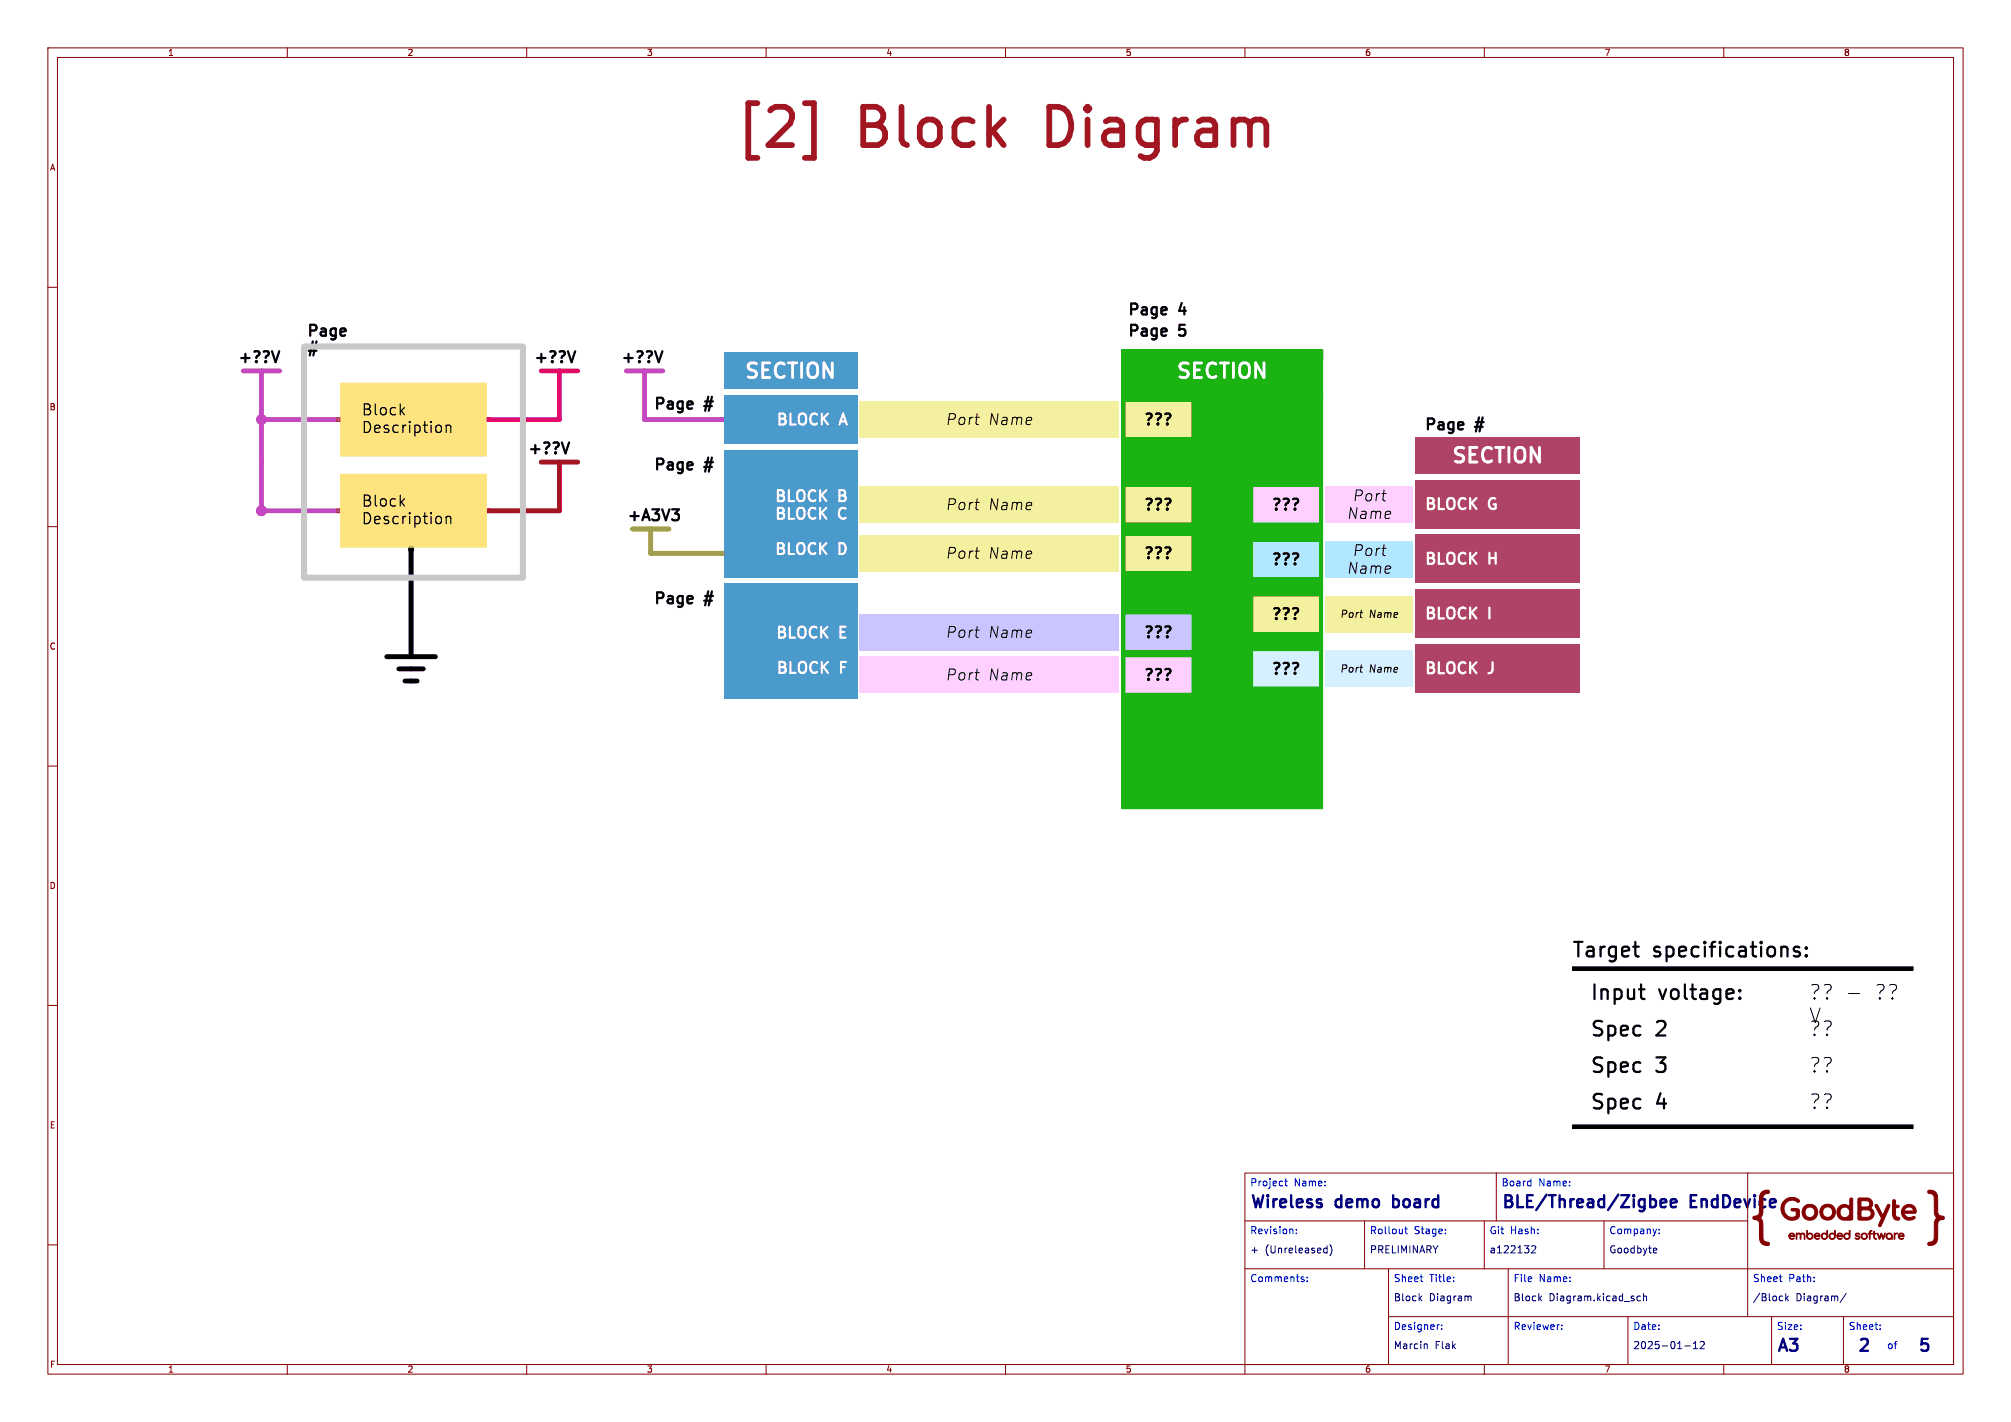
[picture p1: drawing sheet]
<svg xmlns="http://www.w3.org/2000/svg" width="420mm" height="297mm" viewBox="0 0 420 297" stroke-linecap="round" stroke-linejoin="round" font-family="sans-serif">
<g fill="none" stroke="#840000" stroke-width=".21">
<path d="M10 10h400v277h-400zM12 12h396v273h-396zM60 10v2M110 10v2M160 10v2M210 10v2M260 10v2M310 10v2M360 10v2M10 60h2M10 110h2M10 160h2"/>
<path d="M10 210h2M260 245h148v40h-148zM260 255h105M285 255v10M310 255v10M312.5 245v10M335 255v10M365 245v30M10 260h2M260 265h148M290 275h118M290 265v20"/>
<path d="M315 265v20M340 275v10M370 275v10M385 275v10M60 285v2M110 285v2M160 285v2M210 285v2M260 285v2M310 285v2M360 285v2"/>
</g>
<g fill="none" stroke="#00f" stroke-width=".21">
<path d="M268.3 246.7h.6M268.5 246.2v1.3l.4 .2M270.7 257.5v.2M270.7 256.8v.1M293.4 256.7h.5M293.6 256.2v1.3l.3 .2M301.9 257.5v.2M301.9 256.8v.1M319.6 246.7l.1 .1M319.7 246.2v1.5M319.7 247.6l-.1 .1M346.5 257.5v.2"/>
<path d="M346.5 256.8v.1M272.2 267.2l.2 .2-.2 .3M272.2 266.7l.1 .1M273 267.5v.2M273 266.8v.1M296.6 266.7h.6M297 267.7h.2M300.4 276.7h.2M301.1 277.5v.2M301.1 276.8v.1M303.6 267.5v.2M303.6 266.8v.1"/>
<path d="M326.2 277.5v.2M326.2 276.8v.1M371.6 266.7h.6M372 267.7h.2M378.9 267.5v.2M378.9 266.8v.1M392.7 277.5v.2M392.7 276.8v.1"/>
</g>
<g fill="none" stroke="#00007f" stroke-width=".21">
<path d="M277.7 260a1.72 1.72 0 0 1 0 2.3M276.7 260.7l.5 .1M277.2 260.2v1.5M277.2 261.6l-.5 .1M296.5 271.1l.4 .6M296.9 270.7l-.5 .6M306.8 270.7l.4 .2v.8M319.9 260.3l.5-.1 .3 .4-.9 1.1h.9M321.5 271.1l.4 .6M321.9 270.7l-.5 .6M342.6 270.8l-.4-.1-.3 .3 .1 .6h.6M343.2 270.8l.2-.1 .4 .1 .1 .9"/>
<path d="M343.2 270.2v1.5M345.5 260.7l.4 .1 .1 .2-.7 .2M345.9 261.6l-.4 .1M372.9 270.2v1.5M373.1 271.1l.4 .6M373.5 270.7l-.6 .6M385.6 270.1l-1.3 1.9M297.7 280.7l.4 .2v.8M351.9 281.1h1.1M353.7 281.7h.8M353.7 280.6l.4-.4v1.5M355.1 280.3l.6-.1 .2 .4-.9 1.1h.9"/>
</g>
<path d="M291 249.6v2.5M291 252l.2 .1M291.2 250.5l-.2 .1M346.8 251.3l1.2-.2-.1-.5-.7-.1-.4 .3 .1 1.2 .3 .1 .7-.1M348.9 251.3l1.2-.2-.1-.5-.7-.1-.4 .3 .2 1.2 .2 .1 .7-.1" fill="none" stroke="#00007f" stroke-width=".5"/>
<g fill="#840000" stroke="#840000" stroke-width=".21">
<path d="M367.9 249.1a1.08 1.08 0 0 1 1.6-.3 .54 .54 0 0 1-.7 .5 1.15 1.15 0 0 0-.6 1.5v1.6a3.3 3.3 0 0 1-.5 2.1l.4 .9 .1 3.3a1.54 1.54 0 0 0 1.3 .9 .43 .43 0 0 1-.1 .5 .43 .43 0 0 1-.6 0 1.71 1.71 0 0 1-1.3-2.2v-1.8a1.17 1.17 0 0 0-1.3-1.5 .42 .42 0 0 1 0-.5 .42 .42 0 0 1 .5-.1 1.26 1.26 0 0 0 .8-1.7v-2.4z"/>
<path d="M402.7 248.7a1.65 1.65 0 0 1 2 2v1.6a1.34 1.34 0 0 0 1.3 1.8l.1 .3-.2 .2a1.21 1.21 0 0 0-1.2 1.7v2.2a1.42 1.42 0 0 1-2.1 1.5v-.3l.2-.2a1.16 1.16 0 0 0 1.2-1.6v-2.6l.4-1a3.5 3.5 0 0 1-.4-2.6v-.7a1.31 1.31 0 0 0-1.3-1.8l-.1-.3z"/>
<path d="M373.8 257.7a.6 .6 0 0 1 .7-.1 .6 .6 0 0 1 .3 .6l-.9 .1a.48 .48 0 0 0 .3 .4 .48 .48 0 0 0 .5-.1 .61 .61 0 0 1-.8 .2 .61 .61 0 0 1-.3-.7h1a.44 .44 0 0 0-.4-.4 .44 .44 0 0 0-.4 .4h-.2z"/>
<path d="M377.3 257h.2v.8a.67 .67 0 0 1 1.1 0 .67 .67 0 0 1-.4 1 .67 .67 0 0 1-.9-.6h.2a.49 .49 0 0 0 .7 .4 .49 .49 0 0 0 .1-.8 .49 .49 0 0 0-.8 .3l-.2 .1z"/>
<path d="M379.1 257.7a.6 .6 0 0 1 .7-.1 .6 .6 0 0 1 .3 .6l-.9 .1a.48 .48 0 0 0 .3 .4 .48 .48 0 0 0 .5-.1 .61 .61 0 0 1-.8 .2 .61 .61 0 0 1-.3-.7h1.1a.44 .44 0 0 0-.5-.4 .44 .44 0 0 0-.4 .4h-.2z"/>
<path d="M380.5 257.8a.66 .66 0 0 1 1 0l.1-.8 .1 .7a.75 .75 0 0 1-.2 1 .75 .75 0 0 1-1-.1l-.1-.4h.1a.49 .49 0 0 0 .8 .4 .49 .49 0 0 0 0-.8 .49 .49 0 0 0-.8 .3l-.1 .1z"/>
<path d="M382.1 257.8a.66 .66 0 0 1 1 0l.1-.8 .1 .7a.75 .75 0 0 1-.2 1 .75 .75 0 0 1-1-.1l-.1-.4h.2a.49 .49 0 0 0 .7 .4 .49 .49 0 0 0 0-.8 .49 .49 0 0 0-.7 .3l-.2 .1z"/>
<path d="M383.8 257.7a.6 .6 0 0 1 .7-.1 .6 .6 0 0 1 .3 .6l-.9 .1a.48 .48 0 0 0 .3 .4 .48 .48 0 0 0 .5-.1 .61 .61 0 0 1-.8 .2 .61 .61 0 0 1-.3-.7h1.1a.44 .44 0 0 0-.4-.4 .44 .44 0 0 0-.5 .4h-.2z"/>
<path d="M385.2 257.8a.66 .66 0 0 1 1 0l.1-.8 .1 .7a.75 .75 0 0 1-.2 1 .75 .75 0 0 1-1-.1l-.1-.4h.1a.49 .49 0 0 0 .8 .4 .49 .49 0 0 0 0-.8 .49 .49 0 0 0-.8 .3l-.1 .1z"/>
<path d="M387.6 257.7a.44 .44 0 0 1 .4-.2 .44 .44 0 0 1 .3 .4l-.3-.2-.3 .1a.32 .32 0 0 0 .4 .3 .42 .42 0 0 1 .2 .7 .42 .42 0 0 1-.7 0l-.2-.2 .4 .1a.27 .27 0 0 0 .3 0 .27 .27 0 0 0 .1-.3l-.2-.1a.39 .39 0 0 1-.5-.2 .39 .39 0 0 1 .1-.4z"/>
<path d="M388.9 257.7a.68 .68 0 0 1 1 .1 .68 .68 0 0 1-.4 1 .68 .68 0 0 1-.8-.6h.2a.49 .49 0 0 0 .6 .5 .49 .49 0 0 0 .2-.9 .49 .49 0 0 0-.8 .3l-.2 .1z"/>
<path d="M394.1 257.7a.76 .76 0 0 1 1 .2 .76 .76 0 0 1 0 .9l-.1-.1a.66 .66 0 0 1-.7 .1 .66 .66 0 0 1-.4-.6h.2a.49 .49 0 0 0 .7 .4 .49 .49 0 0 0 0-.8 .49 .49 0 0 0-.7 .3l-.2 .1z"/>
<path d="M396.6 257.7a.6 .6 0 0 1 .7-.1 .6 .6 0 0 1 .4 .6l-1 .1a.48 .48 0 0 0 .3 .4 .48 .48 0 0 0 .6-.1 .61 .61 0 0 1-.8 .2 .61 .61 0 0 1-.3-.7h1a.44 .44 0 0 0-.4-.4 .44 .44 0 0 0-.4 .4h-.2z"/>
<path d="M375.1 257.6l.2 .1 .3-.2 .4 .2a.64 .64 0 0 1 .9 .2l.1 .9h-.2a.75 .75 0 0 0-.4-1.1l-.3 .2v.9h-.1a.79 .79 0 0 0-.4-1.1l-.3 .2v.9h-.2z"/>
<path d="M390.5 257.1h.5l-.2 .1a.24 .24 0 0 0-.2 .3 .24 .24 0 0 0 .3 .1l-.3 .1v1.1h-.2v-1.1h-.3l.3-.1z"/>
<path d="M391.4 257.2h.1v.4l.4 .1h-.4v.4a.55 .55 0 0 0 .4 .7 .49 .49 0 0 1-.5-.1 .49 .49 0 0 1-.1-.6v-.4h-.2l.2-.1z"/>
<path d="M392.1 257.6l.4 .9 .4-.9 .4 .9 .3-.9h.1l-.3 1.2h-.2l-.3-.9-.3 .9h-.1z"/>
<path d="M395.6 257.6l.1 .1 .4-.2 .2 .2a.54 .54 0 0 0-.6 .7l-.1 .4z"/>
<path d="M391.6 251.6l.3-.1 .2 .2 1.1 2.1 .4-.8a2.25 2.25 0 0 1 .8-1.4l.3 .1v.3l-1.7 3.8a.35 .35 0 0 1-.3 .4 .35 .35 0 0 1-.4-.3l.2-.4a1.39 1.39 0 0 0 .3-1.3l-1.2-2.2z"/>
<path d="M372.6 250.8a2.09 2.09 0 0 1 3.2 0l-.3 .3a1.76 1.76 0 0 0-2.9 1 1.76 1.76 0 0 0 2.3 2l.2-.1a.89 .89 0 0 0-.1-1.1h-.4a.33 .33 0 0 1-.5 0 .33 .33 0 0 1 .2-.5h.1a1.36 1.36 0 0 1 1.4 .3v.4a1.37 1.37 0 0 1-.3 1.4 1.37 1.37 0 0 1-1.5 .4 2.43 2.43 0 0 1-1.4-4.1z"/>
<path d="M376.9 251.9a1.65 1.65 0 0 1 2.5 .4 1.65 1.65 0 0 1-.8 2.4 1.65 1.65 0 0 1-2.2-1.2v-.3h.6a1.07 1.07 0 0 0 1.2 1 1.07 1.07 0 0 0 .9-1.3 1.07 1.07 0 0 0-1.4-.8 1.06 1.06 0 0 0-.7 1.1h-.6l.1-.8z"/>
<path d="M384 252.1a1.58 1.58 0 0 1 2.3 0v-1.2a.4 .4 0 0 1 0-.6 .4 .4 0 0 1 .6 .1v4a.36 .36 0 0 1-.1 .4 .36 .36 0 0 1-.4 0h-.1a2.42 2.42 0 0 1-2.4-.7l-.3-.9h.7a1.07 1.07 0 0 0 1.5 1 1.07 1.07 0 0 0 .2-1.8 1.02 1.02 0 0 0-1.1-.2 1.02 1.02 0 0 0-.6 1h-.7z"/>
<path d="M388.1 250.3l2-.1a1.17 1.17 0 0 1 1 .9 1.17 1.17 0 0 1-.5 1.2 1.39 1.39 0 0 1 .6 1.8 1.39 1.39 0 0 1-1.7 .7l-1.4-.1-.1-1.3h.6a.61 .61 0 0 0 .1 .7 .61 .61 0 0 0 .8 .2 .87 .87 0 0 0 1.1-.4 .87 .87 0 0 0-.2-1.1h-.1a1.82 1.82 0 0 0-1.6 .1l-.1 .5h-.6v-2.2h.6v.4a.35 .35 0 0 0 .1 .5 .35 .35 0 0 0 .4 0 .96 .96 0 0 0 1.4-.6 .83 .83 0 0 0-1.2-.7h-.3a.27 .27 0 0 0-.3 0 .27 .27 0 0 0-.1 .4h-.6z"/>
<path d="M395.4 250.6l.4 .1 .1 1h.3a.3 .3 0 0 1 .4 .3 .3 .3 0 0 1-.4 .2h-.3v.8a.88 .88 0 0 0 .7 1.3 .36 .36 0 0 1 .1 .5 .36 .36 0 0 1-.5 0 1.73 1.73 0 0 1-1-2.1z"/>
<path d="M397.6 252a1.42 1.42 0 0 1 1.8-.3 1.42 1.42 0 0 1 .6 1.7h-2.2a1.17 1.17 0 0 0 1.9 .7h.1a.38 .38 0 0 1 .1 .5 .38 .38 0 0 1-.4 .1 1.67 1.67 0 0 1-2.3-1.8h2.1a.23 .23 0 0 0 .3 0 .23 .23 0 0 0-.1-.4 .98 .98 0 0 0-1-.4 .98 .98 0 0 0-.8 .8h-.5z"/>
<path d="M380.6 251.9a1.66 1.66 0 0 1 2.5 .3 1.66 1.66 0 0 1-.8 2.5 1.66 1.66 0 0 1-2.2-1.3v-.3h.6a1.05 1.05 0 0 0 1.4 1 1.05 1.05 0 0 0 .3-1.8 1.05 1.05 0 0 0-1.7 .6v.2h-.6l.1-.6z"/>
</g>
<path d="M276.9 135.9h18.2v7.6h-18.2z" fill="#d5f1ff"/>
<path d="M179.6 101.6h54.1v7.6h-54.1z" fill="#f3f0a0"/>
<path d="M261.6 101.6h14v7.6h-14z" fill="#ffcfff"/>
<path d="M179.6 83.8h54.1v7.6h-54.1z" fill="#f3f0a0"/>
<g fill="#4a9bcb">
<path d="M151.1 82.6h28v10.1h-28z"/>
<path d="M151.1 73.7h28v7.6h-28z"/>
</g>
<path d="M179.6 128.3h54.1v7.6h-54.1z" fill="#cac4ff"/>
<g fill="#f3f0a0">
<path d="M179.6 111.8h54.1v7.6h-54.1z"/>
<path d="M234.9 111.8h14v7.6h-14z"/>
</g>
<path d="M234.9 128.3h14v7.6h-14z" fill="#cac4ff"/>
<path d="M179.6 137.2h54.1v7.6h-54.1z" fill="#ffcfff"/>
<g fill="#af4367">
<path d="M295.7 91.3h34.2v7.6h-34.2z"/>
<path d="M295.7 134.5h34.2v10.2h-34.2z"/>
<path d="M295.7 100.2h34.2v10.2h-34.2z"/>
</g>
<path d="M276.9 101.6h18.2v7.6h-18.2z" fill="#ffcfff"/>
<g fill="#af4367">
<path d="M295.7 123.1h34.2v10.1h-34.2z"/>
<path d="M295.7 111.6h34.2v10.2h-34.2z"/>
</g>
<g fill="#f3f0a0">
<path d="M276.9 124.5h18.2v7.6h-18.2z"/>
<path d="M261.6 124.5h14v7.6h-14z"/>
</g>
<path d="M276.9 113h18.2v7.7h-18.2z" fill="#b2e8ff"/>
<path d="M261.6 135.9h14v7.6h-14z" fill="#d5f1ff"/>
<path d="M261.6 113h14v7.7h-14z" fill="#b2e8ff"/>
<g fill="#4a9bcb">
<path d="M151.1 94h28v26.7h-28z"/>
<path d="M151.1 121.9h28v24.2h-28z"/>
</g>
<path d="M234.9 73.7h40.7v7.6h-40.7z" fill="#1ab312"/>
<g fill="#f3f0a0">
<path d="M234.9 101.6h14v7.6h-14z"/>
<path d="M234.9 83.8h14v7.6h-14z"/>
</g>
<path d="M234.9 137.2h14v7.6h-14z" fill="#ffcfff"/>
<circle cx="54.6" cy="87.6" r="1.02" fill="#c647c2" stroke="#c647c2" stroke-width=".21"/>
<path d="M70.4 106.3h.6v.8h-.6z" fill="#c83232"/>
<path d="M101.7 106.3h.7v.8h-.7z" fill="#d40020"/>
<path d="M71.1 80h30.5v15.3h-30.5z" fill="#ffe37f"/>
<path d="M101.7 87.2h.7v.8h-.7z" fill="#ff00ab"/>
<path d="M70.4 87.2h.6v.8h-.6z" fill="#c83232"/>
<circle cx="54.6" cy="106.7" r="1.02" fill="#c647c2" stroke="#c647c2" stroke-width=".21"/>
<path d="M85.3 114.3h1.1v.8h-1.1z" fill="#000"/>
<path d="M71.1 99.1h30.5v15.2h-30.5z" fill="#ffe37f"/>
<path d="M328.4 201.9h71.1v.8h-71.1z" fill="#000"/>
<g fill="#1ab312">
<path d="M234.3 73h41.9v1.9h-41.9z"/>
<path d="M234.9 135.9h14v1.3h-14z"/>
<path d="M234.3 73h.6v95.9h-.6z"/>
<path d="M234.9 144.8h14v24.1h-14z"/>
<path d="M234.9 91.4h14v10.2h-14z"/>
<path d="M234.9 109.2h14v2.6h-14z"/>
<path d="M234.9 119.4h14v8.9h-14z"/>
<path d="M234.9 81.3h41.3v2.5h-41.3z"/>
<path d="M261.6 83.8h14v17.8h-14z"/>
</g>
<path d="M328.4 234.9h71.1v.8h-71.1z" fill="#000"/>
<g fill="#1ab312">
<path d="M248.9 83.2h12.7v85.7h-12.7z"/>
<path d="M275.6 73h.6v95.9h-.6z"/>
<path d="M261.6 132.1h14v3.8h-14z"/>
<path d="M261.6 120.7h14v3.8h-14z"/>
<path d="M261.6 109.2h14v3.8h-14z"/>
<path d="M261.6 143.5h14v25.4h-14z"/>
</g>
<path d="M150.5 115.2h.6v.8h-.6z" fill="#a29b00"/>
<path d="M150.5 87.2h.6v.8h-.6z" fill="#c647c2"/>
<path d="M50.8 77.5h7.6M54.6 77.5v29.2h16M130.8 77.5h7.6M134.6 77.5v10.1h16M54.6 87.6h16" fill="none" stroke="#c647c2" stroke-width="1"/>
<path d="M85.9 114.8v22.4M80.8 137.2h10.1M82 120.7h7.7M83.3 139.7h5.1M84.6 142.2h2.5" fill="none" stroke="#000" stroke-width="1"/>
<path d="M132.1 110.5h7.6M135.9 110.5v5.1h14.7" fill="none" stroke="#a29b00" stroke-width="1"/>
<path d="M113 96.5h7.6M116.8 96.5v10.2h-14.7" fill="none" stroke="#d40020" stroke-width="1"/>
<path d="M113 77.5h7.6M116.8 77.5v10.1h-14.7" fill="none" stroke="#ff00ab" stroke-width="1"/>
<g fill="none" stroke="#000" stroke-width=".46">
<path d="M65.3 71.3l-.6 2.9M66 68.1l-.3-.3h-.9v2.3M66.1 71.3l-.7 2.9M120.1 73.4l-.7 2.2M236.2 67.8v2.3M237.4 63.6l-.3-.2h-.9v2.3M246.4 67.8l-.1 1.1M246.8 63.3l-.5 1.6M118.9 92.4l-.8 2.3M138.4 83.3l-.3-.2h-.9v2.3M138.4 96l-.3-.2h-.9v2.3M147.9 82.9l-.6 2.9"/>
<path d="M147.9 95.6l-.6 2.9M148.7 82.9l-.7 2.9M148.7 95.6l-.7 2.9M299.4 87.6l-.3-.2h-.9v2.3M308.9 87.2l-.7 2.9M309.6 87.2l-.6 2.9M140.4 106.4h1.4l-.8 .9M141.6 107.4l.2 .3v.5l-.2 .4M138.4 123.9l-.3-.2h-.9v2.3M147.9 123.5l-.6 2.9M148.7 123.5l-.7 2.9M377.2 199.5l.2 .1-.2 .2"/>
<path d="M377.2 199.5l-.1 .1 .1 .2M377.2 197.9v.3M377.2 199.5v.3M377.2 197.9l.2 .1-.2 .2M377.2 197.9l-.1 .1 .1 .2"/>
</g>
<path d="M168.1 21.5h1.9v11.5h-1.9" fill="none" stroke="#a21622" stroke-width="1.2"/>
<path d="M85.3 114.3h1.1v.8h-1.1zM328.4 201.9h71.1v.8h-71.1zM386.1 207.5h2.3M328.4 234.9h71.1v.8h-71.1z" fill="none" stroke="#000" stroke-width=".21"/>
<path d="M93.5 88.8h.3l.4 .3v1.2M93.5 107.9h.3l.4 .3v1.2" fill="none" stroke="#000" stroke-width=".25"/>
<g fill="none" stroke="#c647c2" stroke-width=".21">
<circle cx="54.6" cy="87.6" r="1.02"/>
<circle cx="54.6" cy="106.7" r="1.02"/>
</g>
<path d="M63.5 72.4h45.7v48.3h-45.7z" fill="none" stroke="#c8c8c8" stroke-width="1.3"/>
<path d="M70.4 87.2h.6v.8h-.6zM70.4 106.3h.6v.8h-.6z" fill="none" stroke="#c83232" stroke-width=".25"/>
<path d="M101.7 106.3h.7v.8h-.7z" fill="none" stroke="#d40020" stroke-width=".25"/>
<path d="M71.1 80h30.5v15.3h-30.5zM71.1 99.1h30.5v15.2h-30.5z" fill="none" stroke="#ffe37f" stroke-width=".21"/>
<path d="M101.7 87.2h.7v.8h-.7z" fill="none" stroke="#ff00ab" stroke-width=".25"/>
<path d="M234.3 73h41.9v1.9h-41.9z" fill="none" stroke="#1ab312" stroke-width=".25"/>
<g fill="none" stroke="#1ab312" stroke-width=".21">
<path d="M234.3 73h.6v95.9h-.6zM275.6 73h.6v95.9h-.6zM234.9 91.4h14v10.2h-14zM234.9 81.3h41.3v2.5h-41.3zM248.9 83.2h12.7v85.7h-12.7zM261.6 83.8h14v17.8h-14zM234.9 109.2h14v2.6h-14zM234.9 119.4h14v8.9h-14zM261.6 109.2h14v3.8h-14zM234.9 135.9h14v1.3h-14zM261.6 132.1h14v3.8h-14zM261.6 120.7h14v3.8h-14z"/>
<path d="M234.9 144.8h14v24.1h-14zM261.6 143.5h14v25.4h-14z"/>
</g>
<path d="M150.5 115.2h.6v.8h-.6z" fill="none" stroke="#a29b00" stroke-width=".25"/>
<path d="M150.5 87.2h.6v.8h-.6z" fill="none" stroke="#c647c2" stroke-width=".25"/>
<g font-size="11.1" fill="#a21622">
<text x="153" y="32.5">[2]</text>
<text x="179.4" y="32.5">Block</text>
<text x="220.2" y="32.5">Diagram</text>
</g>
<g font-size="4.2" fill="#fff">
<text x="155.1" y="79.9">SECTION</text>
<text x="245.2" y="79.9">SECTION</text>
<text x="302.8" y="97.6">SECTION</text>
</g>
<g font-size="4.2">
<text x="328.2" y="201">Target</text>
<text x="345.3" y="201">specifications:</text>
<text x="332" y="209.9">Input</text>
<text x="346.5" y="209.9">voltage:</text>
<text x="377.7" y="209">?? -</text>
<text x="391" y="209">??</text>
<text x="377.7" y="213.9">V</text>
<text x="332" y="217.5">Spec</text>
<text x="345.9" y="217.5">2</text>
<text x="377.7" y="216.6">??</text>
<text x="332" y="225.1">Spec</text>
<text x="345.9" y="225.1">3</text>
<text x="377.7" y="224.2">??</text>
<text x="332" y="232.8">Spec</text>
<text x="345.9" y="232.8">4</text>
<text x="377.7" y="231.9">??</text>
</g>
<g font-size="3.5" fill="#00007f">
<text x="261" y="253">Wireless</text>
<text x="279.1" y="253">demo</text>
<text x="292" y="253">board</text>
<text x="313.5" y="253">BLE/Thread/Zigbee</text>
<text x="353.2" y="253">EndDevice</text>
<text x="371" y="283">A3</text>
<text x="387.7" y="283">2</text>
<text x="400.3" y="283">5</text>
</g>
<g font-size="3.2">
<text x="63.9" y="71.4">Page</text>
<text x="235.4" y="67">Page</text>
<text x="235.4" y="71.4">Page</text>
<text x="246.4" y="67">4</text>
<text x="246.4" y="71.4">5</text>
<text x="49.5" y="76">+??V</text>
<text x="63.9" y="75.1">#</text>
<text x="111" y="76">+??V</text>
<text x="129.5" y="76">+??V</text>
<text x="75.4" y="87.3">Block</text>
<text x="136.1" y="86.7">Page</text>
<text x="147.1" y="86.7">#</text>
<text x="197.5" y="89">Port</text>
<text x="206.3" y="89">Name</text>
<text x="238.5" y="89.5">???</text>
<text x="75.4" y="91">Description</text>
<text x="109.8" y="95">+??V</text>
<text x="297.4" y="91">Page</text>
<text x="308.4" y="91">#</text>
<text x="136.1" y="99.4">Page</text>
<text x="147.1" y="99.4">#</text>
<text x="75.4" y="106.4">Block</text>
<text x="197.5" y="106.8">Port</text>
<text x="206.3" y="106.8">Name</text>
<text x="238.5" y="107.2">???</text>
<text x="265.2" y="107.2">???</text>
<text x="282.5" y="104.9">Port</text>
<text x="75.4" y="110">Description</text>
<text x="130.8" y="109">+A3V3</text>
<text x="281.3" y="108.6">Name</text>
<text x="197.5" y="116.9">Port</text>
<text x="206.3" y="116.9">Name</text>
<text x="238.5" y="117.4">???</text>
<text x="265.2" y="118.7">???</text>
<text x="282.5" y="116.4">Port</text>
<text x="281.3" y="120.1">Name</text>
<text x="136.1" y="127.3">Page</text>
<text x="147.1" y="127.3">#</text>
<text x="265.2" y="130.1">???</text>
<text x="197.5" y="133.5">Port</text>
<text x="206.3" y="133.5">Name</text>
<text x="238.5" y="133.9">???</text>
<text x="197.5" y="142.3">Port</text>
<text x="206.3" y="142.3">Name</text>
<text x="238.5" y="142.8">???</text>
<text x="265.2" y="141.5">???</text>
</g>
<g font-size="3.2" fill="#fff">
<text x="161.6" y="89.5">BLOCK</text>
<text x="175.4" y="89.5">A</text>
<text x="161.3" y="105.5">BLOCK</text>
<text x="175.1" y="105.5">B</text>
<text x="297.4" y="107.1">BLOCK</text>
<text x="311.1" y="107.1">G</text>
<text x="161.3" y="109.1">BLOCK</text>
<text x="175.1" y="109.1">C</text>
<text x="161.3" y="116.5">BLOCK</text>
<text x="175.1" y="116.5">D</text>
<text x="297.4" y="118.5">BLOCK</text>
<text x="311.1" y="118.5">H</text>
<text x="297.4" y="130">BLOCK</text>
<text x="311.1" y="130">I</text>
<text x="161.5" y="134">BLOCK</text>
<text x="175.3" y="134">E</text>
<text x="161.6" y="141.3">BLOCK</text>
<text x="175.4" y="141.3">F</text>
<text x="297.4" y="141.4">BLOCK</text>
<text x="311.1" y="141.4">J</text>
</g>
<g font-size="2.1">
<text x="279.8" y="129.3">Port</text>
<text x="285.9" y="129.3">Name</text>
<text x="279.8" y="140.7">Port</text>
<text x="285.9" y="140.7">Name</text>
</g>
<g font-size="2.1" fill="#00f">
<text x="261" y="248">Project</text>
<text x="270.2" y="248">Name:</text>
<text x="313.5" y="248">Board</text>
<text x="321.3" y="248">Name:</text>
<text x="261" y="258">Revision:</text>
<text x="286" y="258">Rollout</text>
<text x="295.3" y="258">Stage:</text>
<text x="311" y="258">Git</text>
<text x="315.4" y="258">Hash:</text>
<text x="336" y="258">Company:</text>
<text x="261" y="268">Comments:</text>
<text x="291" y="268">Sheet</text>
<text x="298.5" y="268">Title:</text>
<text x="316" y="268">File</text>
<text x="321.4" y="268">Name:</text>
<text x="366" y="268">Sheet</text>
<text x="373.5" y="268">Path:</text>
<text x="291" y="278">Designer:</text>
<text x="316" y="278">Reviewer:</text>
<text x="341" y="278">Date:</text>
<text x="371" y="278">Size:</text>
<text x="386" y="278">Sheet:</text>
<text x="394" y="282">of</text>
</g>
<g font-size="2.1" fill="#00007f">
<text x="261" y="262">+</text>
<text x="264.1" y="262">(Unreleased)</text>
<text x="286" y="262">PRELIMINARY</text>
<text x="311" y="262">a122132</text>
<text x="336" y="262">Goodbyte</text>
<text x="291" y="272">Block</text>
<text x="298.4" y="272">Diagram</text>
<text x="316" y="272">Block</text>
<text x="323.4" y="272">Diagram.kicad_sch</text>
<text x="366" y="272">/Block</text>
<text x="375" y="272">Diagram/</text>
<text x="291" y="282">Marcin</text>
<text x="299.6" y="282">Flak</text>
<text x="341" y="282">2025-01-12</text>
</g>
<g font-size="1.8" fill="#840000">
<text x="35" y="11.9">1</text>
<text x="85" y="11.9">2</text>
<text x="135" y="11.9">3</text>
<text x="185" y="11.9">4</text>
<text x="235" y="11.9">5</text>
<text x="285" y="11.9">6</text>
<text x="335" y="11.9">7</text>
<text x="385" y="11.9">8</text>
<text x="10.3" y="35.9">A</text>
<text x="10.3" y="85.9">B</text>
<text x="10.3" y="135.9">C</text>
<text x="10.3" y="185.9">D</text>
<text x="10.3" y="235.9">E</text>
<text x="10.3" y="285.9">F</text>
<text x="35" y="286.9">1</text>
<text x="85" y="286.9">2</text>
<text x="135" y="286.9">3</text>
<text x="185" y="286.9">4</text>
<text x="235" y="286.9">5</text>
<text x="285" y="286.9">6</text>
<text x="335" y="286.9">7</text>
<text x="385" y="286.9">8</text>
</g>
</svg>
